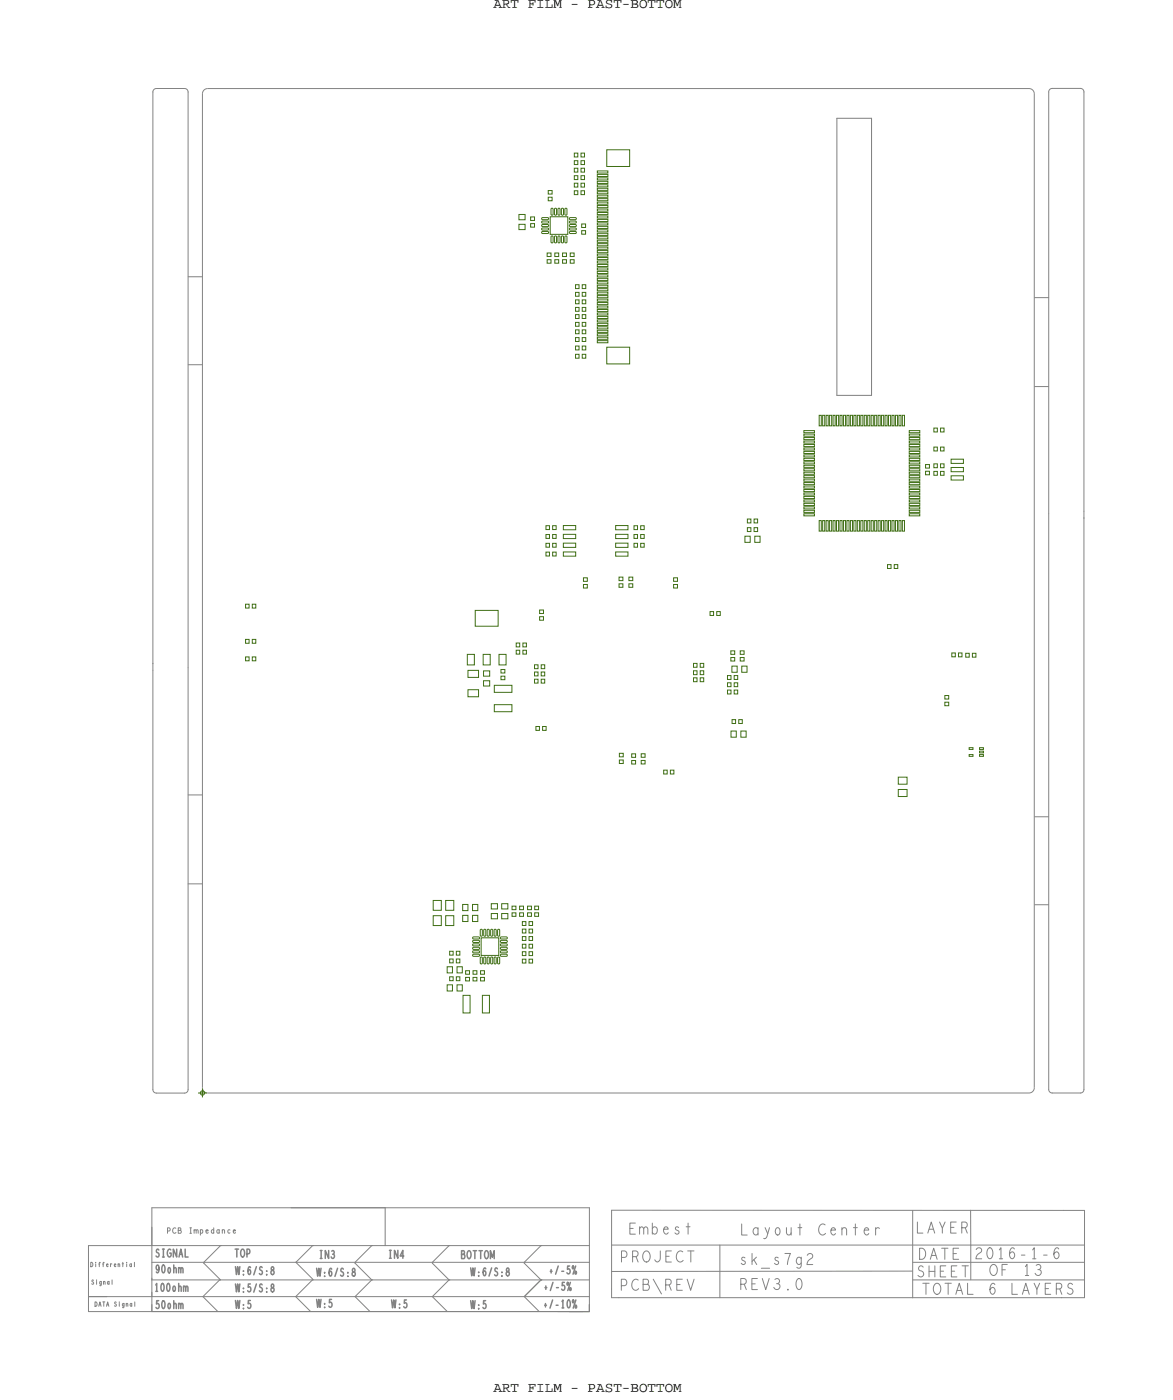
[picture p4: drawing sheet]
<svg xmlns="http://www.w3.org/2000/svg" width="169mm" height="202mm" viewBox="0 0 169 202" stroke-linecap="round" stroke-linejoin="round" font-family="sans-serif">
<!-- layer: Board Outline -->
<g fill="none" stroke="#838383" stroke-width=".14">
<path d="M22.1 13.3v82.5zM22.6 12.8l-.4 .1-.1 .4M22.6 12.8h4zM26.6 12.8l.4 .1 .1 .4M27.1 13.3v83.1zM29.2 13.5v143.5zM30 12.8l-.6 .2-.2 .5M30 12.8h118.4zM148.4 12.8l.6 .2 .2 .5M149.2 13.5v143.5zM151.3 13.3v60.9zM151.8 12.8h4.1z"/>
<path d="M151.8 12.8l-.4 .1-.1 .4M155.9 12.8l.3 .1 .2 .4M156.4 13.3v60.5zM27.2 40h2zM27.2 52.7h2zM149.3 43h2zM149.3 55.8h2zM151.3 74.2v83.1zM156.4 73.8v1zM156.4 74.7v82.6zM22.1 95.7v1.1zM22.1 96.8v60.5z"/>
<path d="M27.1 96.4v60.9zM27.2 114.8h2zM149.3 117.9h2zM27.1 127.6h2.1zM149.3 130.6h2zM22.1 157.3l.1 .3 .4 .2M22.6 157.8h4zM27.1 157.3l-.1 .4-.4 .1M29.2 157l.2 .6 .6 .2M30 157.8h118.4zM149.2 157l-.2 .6-.6 .2M151.3 157.3l.1 .3 .4 .2"/>
<path d="M151.8 157.8h4.1zM156.4 157.3l-.2 .3-.3 .2M12.8 179.8h9.1zM12.8 179.8v7.4zM21.9 179.8h33.7zM21.9 177.1v2.7zM21.9 174.4h63.1zM21.9 174.4v14.9zM31.8 179.8h.1zM42 174.4h13.6zM45.1 179.8l-2.4 2.4zM45.1 179.8h.1z"/>
<path d="M53.6 179.8l-2.4 2.4zM53.6 179.8h.2zM55.6 179.8h29.4zM55.6 174.4v5.4zM64.8 179.8l-2.4 2.4zM64.8 179.8h.1zM78 179.8l-2.4 2.4zM78 179.8h.2zM85 174.4v14.9zM88.2 179.7h68.3zM88.2 174.7h65.2zM88.2 174.7v11.4z"/>
<path d="M103.8 179.7v7.6zM131.7 174.7v12.7zM140 174.7v5zM140 179.7v5zM153.4 174.7h3.1zM156.5 174.7v12.6zM12.8 187.2h9.1zM12.8 189.3h9.1zM12.8 187.2h2.6zM12.8 187.2v2.1zM21.9 182.2h63.1zM21.9 184.8h63.1z"/>
<path d="M21.9 184.5v.3zM21.9 187.2h63.1zM21.9 186.5v.7zM21.9 189.3h63.1zM29.3 187.2l2.1 2.1zM29.4 182.2l2.4-2.4zM29.4 182.4l2.4 2.4zM29.4 182.2v.2zM31.7 184.8l-2.4 2.4zM31.7 184.8h.1zM42.7 187.2l2.1 2.1zM42.7 182.3l2.4 2.4z"/>
<path d="M42.7 182.1v.2zM45.1 184.8l-2.4 2.4zM51.2 182.4l2.4 2.4zM51.2 182.2v.2zM51.2 187.2l2.2 2.1zM53.6 184.8l-2.4 2.4zM53.6 184.8h.2zM62.4 182.4l2.4 2.4zM62.4 182.2v.2zM62.4 187.2l2.1 2.1zM64.8 184.8l-2.4 2.4zM64.8 184.8h.1z"/>
<path d="M75.6 182.4l2.4 2.4zM75.6 182.2v.2zM75.6 187.2l2.2 2.1zM78 184.8l-2.4 2.4zM80.5 189.3h4.5zM82.1 189.3h2.9zM82.1 189.3h2zM85 188.3v1zM88.2 186.1v1.2zM88.2 183.5h43.4zM88.2 187.3h1.1zM89.3 187.3h63.9z"/>
<path d="M131.7 182.2h24.8zM131.7 184.8h24.8zM153.1 187.3h3.4z"/>
</g>
<path d="M120.7 17.1v40zM120.7 17.1h5zM125.7 17.1v40zM120.7 57.1h5z" fill="none" stroke="#838383" stroke-width=".15"/>
<!-- layer: Nets -->
<g fill="none" stroke="#406f15" stroke-width=".14">
<path d="M74.9 31h.8v.7h-.8zM74.9 32.4h.8v.7h-.8zM76.5 31.3h.6v.5h-.6zM76.5 32.3h.6v.5h-.6zM78.1 33.5l.9-.1 .1 .1v.1l-.8 .1-.2-.1zM78.1 31.5l.9-.1 .1 .1v.1l-.8 .1-.2-.1zM78.1 33l.9-.1 .1 .1v.1l-.8 .1-.2-.1zM78.1 32l.9-.1 .1 .1v.1l-.8 .1-.2-.1zM78.1 32.5l.9-.1 .1 .1v.1l-.8 .1-.2-.1zM78.9 36.5h.6v.5h-.6zM78.9 37.5h.6v.5h-.6zM79.1 27.5h.5v.5h-.5z"/>
<path d="M79.1 28.5h.5v.5h-.5zM79.4 31.3h2.5v2.5h-2.5zM79.6 34.1h.1l.1 .1-.1 .9h-.1l-.1-.2zM79.6 30.1h.1l.1 .1-.1 .9h-.1l-.1-.2zM80 36.5h.6v.5h-.6zM80 37.5h.6v.5h-.6zM80.1 30.1h.1l.1 .1-.1 .9h-.1l-.1-.2zM80.1 34.1h.1l.1 .1-.1 .9h-.1l-.1-.2zM80.6 30.1h.1l.1 .1-.1 .9h-.1l-.1-.2zM80.6 34.1h.1l.1 .1-.1 .9h-.1l-.1-.2zM81.1 30.1h.1l.1 .1-.1 .9h-.1l-.1-.2zM81.1 34.1h.1l.1 .1-.1 .9h-.1l-.1-.2z"/>
<path d="M81.2 36.5h.5v.5h-.5zM81.2 37.5h.5v.5h-.5zM81.6 30.1h.1l.1 .1-.1 .9h-.1l-.1-.2zM81.6 34.1h.1l.1 .1-.1 .9h-.1l-.1-.2zM82.1 32.5l.9-.1 .1 .1v.1l-.8 .1-.2-.1zM82.1 31.5l.9-.1 .1 .1v.1l-.8 .1-.2-.1zM82.1 32l.9-.1 .1 .1v.1l-.8 .1-.2-.1zM82.1 33l.9-.1 .1 .1v.1l-.8 .1-.2-.1zM82.1 33.5l.9-.1 .1 .1v.1l-.8 .1-.2-.1zM82.3 36.5h.5v.5h-.5zM82.3 37.5h.5v.5h-.5zM82.8 22.1h.6v.6h-.6z"/>
<path d="M82.8 23.2h.6v.6h-.6zM82.8 24.3h.6v.5h-.6zM82.8 25.4h.6v.5h-.6zM82.8 26.4h.6v.6h-.6zM82.8 27.5h.6v.6h-.6zM83.8 22.1h.5v.6h-.5zM83.8 24.3h.5v.5h-.5zM83.8 25.4h.5v.5h-.5zM83.8 26.4h.5v.6h-.5zM83.8 27.5h.5v.6h-.5zM83.8 23.2h.5v.6h-.5zM83.9 32.3h.6v.5h-.6z"/>
<path d="M83.9 33.3h.6v.5h-.6zM86.2 28.7h1.5v.3h-1.5zM86.2 29.7h1.5v.3h-1.5zM86.2 30.2h1.5v.3h-1.5zM86.2 29.2h1.5v.3h-1.5zM86.2 38.7h1.5v.3h-1.5zM86.2 39.2h1.5v.3h-1.5zM86.2 38.2h1.5v.3h-1.5zM86.2 37.7h1.5v.3h-1.5zM86.2 37.2h1.5v.3h-1.5zM86.2 34.7h1.5v.3h-1.5zM86.2 35.2h1.5v.3h-1.5z"/>
<path d="M86.2 35.7h1.5v.3h-1.5zM86.2 36.7h1.5v.3h-1.5zM86.2 36.2h1.5v.3h-1.5zM86.2 39.7h1.5v.3h-1.5zM86.2 30.7h1.5v.3h-1.5zM86.2 31.2h1.5v.3h-1.5zM86.2 31.7h1.5v.3h-1.5zM86.2 32.2h1.5v.3h-1.5zM86.2 32.7h1.5v.3h-1.5zM86.2 33.2h1.5v.3h-1.5zM86.2 26.2h1.5v.3h-1.5zM86.2 26.7h1.5v.3h-1.5z"/>
<path d="M86.2 27.2h1.5v.3h-1.5zM86.2 27.7h1.5v.3h-1.5zM86.2 25.7h1.5v.3h-1.5zM86.2 34.2h1.5v.3h-1.5zM86.2 33.7h1.5v.3h-1.5zM86.2 25.2h1.5v.3h-1.5zM86.2 24.7h1.5v.3h-1.5zM86.2 28.2h1.5v.3h-1.5zM87.5 21.6h3.3v2.4h-3.3zM83 43.3h.5v.5h-.5zM83 46.5h.5v.6h-.5zM83 42.2h.5v.6h-.5z"/>
<path d="M83 47.6h.5v.6h-.5zM83 41.1h.5v.6h-.5zM83 44.4h.5v.5h-.5zM83 45.4h.5v.6h-.5zM83 48.7h.5v.6h-.5zM83 50h.5v.5h-.5zM83 51.1h.5v.6h-.5zM84 42.2h.5v.6h-.5zM84 43.3h.5v.5h-.5zM84 46.5h.5v.6h-.5zM84 41.1h.5v.6h-.5zM84 44.4h.5v.5h-.5z"/>
<path d="M84 45.4h.5v.6h-.5zM84 47.6h.5v.6h-.5zM84 48.7h.5v.6h-.5zM84 50h.5v.5h-.5zM84 51.1h.5v.6h-.5zM86.2 42.2h1.5v.3h-1.5zM86.2 41.7h1.5v.3h-1.5zM86.2 41.2h1.5v.3h-1.5zM86.2 40.7h1.5v.3h-1.5zM86.2 42.7h1.5v.3h-1.5zM86.2 43.7h1.5v.3h-1.5zM86.2 45.2h1.5v.3h-1.5z"/>
<path d="M86.2 43.2h1.5v.3h-1.5zM86.2 44.7h1.5v.3h-1.5zM86.2 44.2h1.5v.3h-1.5zM86.2 45.7h1.5v.3h-1.5zM86.2 46.2h1.5v.3h-1.5zM86.2 46.7h1.5v.3h-1.5zM86.2 40.2h1.5v.3h-1.5zM86.2 49.2h1.5v.3h-1.5zM86.2 47.7h1.5v.3h-1.5zM86.2 47.2h1.5v.3h-1.5zM86.2 48.7h1.5v.3h-1.5zM86.2 48.2h1.5v.3h-1.5z"/>
<path d="M87.5 50.1h3.3v2.4h-3.3zM118.2 60h.3v1.5h-.3zM118.7 60h.3v1.5h-.3zM119.2 60h.3v1.5h-.3zM119.7 60h.3v1.5h-.3zM120.2 60h.3v1.5h-.3zM120.7 60h.3v1.5h-.3zM121.2 60h.3v1.5h-.3zM121.7 60h.3v1.5h-.3zM122.2 60h.3v1.5h-.3zM122.7 60h.3v1.5h-.3zM123.2 60h.3v1.5h-.3z"/>
<path d="M123.7 60h.3v1.5h-.3zM124.2 60h.3v1.5h-.3zM124.7 60h.3v1.5h-.3zM125.2 60h.3v1.5h-.3zM125.7 60h.3v1.5h-.3zM126.2 60h.3v1.5h-.3zM126.7 60h.3v1.5h-.3zM127.2 60h.3v1.5h-.3zM127.7 60h.3v1.5h-.3zM128.2 60h.3v1.5h-.3zM128.7 60h.3v1.5h-.3zM129.2 60h.3v1.5h-.3z"/>
<path d="M129.7 60h.3v1.5h-.3zM130.2 60h.3v1.5h-.3zM78.8 77.2h.5v.5h-.5zM78.8 79.7h.5v.6h-.5zM78.8 78.4h.5v.6h-.5zM78.8 75.9h.5v.5h-.5zM79.7 77.2h.5v.5h-.5zM79.7 79.7h.5v.6h-.5zM79.7 78.4h.5v.6h-.5zM79.7 75.9h.5v.5h-.5zM81.3 77.1h1.7v.6h-1.7zM81.3 79.7h1.7v.6h-1.7z"/>
<path d="M81.3 78.4h1.7v.6h-1.7zM81.3 75.9h1.7v.6h-1.7zM88.8 78.4h1.8v.6h-1.8zM88.8 77.1h1.8v.6h-1.8zM88.8 75.9h1.8v.6h-1.8zM88.8 79.7h1.8v.6h-1.8zM91.5 78.4h.5v.6h-.5zM91.5 77.2h.5v.5h-.5zM91.5 75.9h.5v.6h-.5zM92.4 78.4h.5v.6h-.5zM92.4 77.2h.5v.5h-.5zM92.4 75.9h.5v.6h-.5z"/>
<path d="M107.5 77.4h.7v.9h-.7zM107.8 76.2h.5v.5h-.5zM107.8 74.9h.5v.6h-.5zM108.8 76.2h.5v.5h-.5zM108.8 74.9h.5v.6h-.5zM108.9 77.4h.7v.9h-.7zM116 68.7h1.5v.3h-1.5zM116 72.2h1.5v.3h-1.5zM116 71.7h1.5v.3h-1.5zM116 71.2h1.5v.3h-1.5zM116 70.7h1.5v.3h-1.5zM116 70.2h1.5v.3h-1.5z"/>
<path d="M116 69.2h1.5v.3h-1.5zM116 68.2h1.5v.3h-1.5zM116 67.7h1.5v.3h-1.5zM116 67.2h1.5v.3h-1.5zM116 66.7h1.5v.3h-1.5zM116 66.2h1.5v.3h-1.5zM116 65.7h1.5v.3h-1.5zM116 65.2h1.5v.3h-1.5zM116 64.7h1.5v.3h-1.5zM116 64.2h1.5v.3h-1.5zM116 63.7h1.5v.3h-1.5zM116 63.2h1.5v.3h-1.5z"/>
<path d="M116 62.7h1.5v.3h-1.5zM116 62.2h1.5v.3h-1.5zM116 74.2h1.5v.3h-1.5zM116 73.7h1.5v.3h-1.5zM116 73.2h1.5v.3h-1.5zM116 72.7h1.5v.3h-1.5zM116 69.7h1.5v.3h-1.5zM118.2 75.2h.3v1.5h-.3zM118.7 75.2h.3v1.5h-.3zM119.2 75.2h.3v1.5h-.3zM119.7 75.2h.3v1.5h-.3zM120.2 75.2h.3v1.5h-.3z"/>
<path d="M120.7 75.2h.3v1.5h-.3zM121.2 75.2h.3v1.5h-.3zM121.7 75.2h.3v1.5h-.3zM122.2 75.2h.3v1.5h-.3zM122.7 75.2h.3v1.5h-.3zM123.2 75.2h.3v1.5h-.3zM123.7 75.2h.3v1.5h-.3zM124.2 75.2h.3v1.5h-.3zM124.7 75.2h.3v1.5h-.3zM125.2 75.2h.3v1.5h-.3zM125.7 75.2h.3v1.5h-.3zM126.2 75.2h.3v1.5h-.3z"/>
<path d="M126.7 75.2h.3v1.5h-.3zM127.2 75.2h.3v1.5h-.3zM127.7 75.2h.3v1.5h-.3zM128.2 75.2h.3v1.5h-.3zM128.7 75.2h.3v1.5h-.3zM129.2 75.2h.3v1.5h-.3zM129.7 75.2h.3v1.5h-.3zM130.2 75.2h.3v1.5h-.3zM131.2 67.2h1.5v.3h-1.5zM131.2 68.2h1.5v.3h-1.5zM131.2 65.7h1.5v.3h-1.5zM131.2 64.2h1.5v.3h-1.5z"/>
<path d="M131.2 69.7h1.5v.3h-1.5zM131.2 71.2h1.5v.3h-1.5zM131.2 72.7h1.5v.3h-1.5zM131.2 71.7h1.5v.3h-1.5zM131.2 72.2h1.5v.3h-1.5zM131.2 66.7h1.5v.3h-1.5zM131.2 62.7h1.5v.3h-1.5zM131.2 63.2h1.5v.3h-1.5zM131.2 63.7h1.5v.3h-1.5zM131.2 67.7h1.5v.3h-1.5zM131.2 66.2h1.5v.3h-1.5zM131.2 69.2h1.5v.3h-1.5z"/>
<path d="M131.2 70.2h1.5v.3h-1.5zM131.2 70.7h1.5v.3h-1.5zM131.2 73.2h1.5v.3h-1.5zM131.2 73.7h1.5v.3h-1.5zM131.2 74.2h1.5v.3h-1.5zM131.2 62.2h1.5v.3h-1.5zM131.2 64.7h1.5v.3h-1.5zM131.2 65.2h1.5v.3h-1.5zM131.2 68.7h1.5v.3h-1.5zM133.5 67.1h.6v.5h-.6zM133.5 68h.6v.5h-.6zM134.7 67h.5v.5h-.5z"/>
<path d="M134.7 68.1h.5v.5h-.5zM134.7 64.5h.5v.6h-.5zM134.7 61.8h.5v.6h-.5zM135.7 64.5h.5v.6h-.5zM135.7 68.1h.5v.5h-.5zM135.7 67h.5v.5h-.5zM135.7 61.8h.5v.6h-.5zM137.2 66.3h1.8v.6h-1.8zM137.2 68.7h1.8v.6h-1.8zM137.2 67.5h1.8v.6h-1.8zM35.4 87.2h.5v.6h-.5zM35.4 92.3h.5v.6h-.5z"/>
<path d="M35.4 94.8h.5v.6h-.5zM36.4 87.2h.5v.6h-.5zM36.4 94.8h.5v.6h-.5zM36.4 92.3h.5v.6h-.5zM67.4 94.5h1v1.5h-1zM67.5 99.6h1.5v1h-1.5zM67.5 96.8h1.5v1h-1.5zM68.6 88.1h3.3v2.3h-3.3zM69.7 94.5h1v1.5h-1zM69.8 96.8h.8v.8h-.8zM69.8 98.3h.8v.7h-.8zM71.3 98.9h2.5v1h-2.5z"/>
<path d="M72 94.5h1v1.5h-1zM72.3 96.6h.5v.6h-.5zM72.3 97.6h.5v.5h-.5zM74.5 92.8h.5v.6h-.5zM74.5 93.9h.5v.5h-.5zM75.4 92.8h.5v.6h-.5zM75.4 93.9h.5v.5h-.5zM77.1 96h.5v.5h-.5zM77.1 98.1h.5v.5h-.5zM77.1 97h.5v.6h-.5zM77.8 89h.6v.5h-.6zM77.8 88.1h.6v.5h-.6z"/>
<path d="M78.1 96h.5v.5h-.5zM78.1 98.1h.5v.5h-.5zM78.1 97h.5v.6h-.5zM84.2 83.4h.5v.5h-.5zM84.2 84.4h.5v.5h-.5zM89.3 84.3h.6v.5h-.6zM89.3 83.3h.6v.5h-.6zM90.7 83.3h.6v.5h-.6zM90.7 84.3h.6v.5h-.6zM97.2 83.4h.5v.5h-.5zM97.2 84.4h.5v.5h-.5zM100 95.8h.6v.5h-.6z"/>
<path d="M100 96.8h.6v.6h-.6zM100 97.8h.6v.6h-.6zM101 96.8h.5v.6h-.5zM101 97.8h.5v.6h-.5zM101 95.8h.5v.5h-.5zM102.4 88.3h.5v.5h-.5zM103.4 88.3h.5v.5h-.5zM104.9 97.5h.6v.6h-.6zM104.9 98.6h.6v.5h-.6zM104.9 99.6h.6v.6h-.6zM105.4 94.9h.6v.5h-.6zM105.4 94h.6v.5h-.6z"/>
<path d="M105.6 96.2h.7v.8h-.7zM105.9 99.6h.5v.6h-.5zM105.9 98.6h.5v.5h-.5zM105.9 97.5h.5v.6h-.5zM106.8 94.9h.5v.5h-.5zM106.8 94h.5v.5h-.5zM107 96.2h.8v.8h-.8zM128 81.5h.5v.6h-.5zM129 81.5h.5v.6h-.5zM137.3 94.3h.5v.5h-.5zM138.3 94.3h.5v.5h-.5zM139.3 94.3h.5v.6h-.5z"/>
<path d="M140.3 94.3h.5v.6h-.5zM71.3 101.7h2.5v1h-2.5zM77.3 104.9h.5v.5h-.5zM78.3 104.9h.5v.5h-.5zM89.4 108.7h.5v.6h-.5zM89.4 109.7h.5v.5h-.5zM91.1 108.8h.6v.5h-.6zM91.1 109.8h.6v.5h-.6zM92.5 108.8h.6v.5h-.6zM92.5 109.8h.6v.5h-.6zM95.7 111.2h.5v.5h-.5zM96.7 111.2h.5v.5h-.5z"/>
<path d="M105.5 105.5h.7v.9h-.7zM105.6 103.9h.5v.5h-.5zM106.6 103.9h.5v.5h-.5zM106.9 105.5h.7v.9h-.7zM129.6 114h1.3v1h-1.3zM129.6 112.2h1.3v1h-1.3zM136.3 100.4h.6v.5h-.6zM136.3 101.4h.6v.5h-.6zM139.8 107.9h.6v.3h-.6zM139.8 108.9h.6v.3h-.6zM141.3 108.9h.6v.3h-.6zM141.3 108.4h.6v.3h-.6z"/>
<path d="M141.3 107.9h.6v.3h-.6zM62.5 132.2h1.2v1.4h-1.2zM62.5 130h1.2v1.4h-1.2zM64.3 130h1.2v1.4h-1.2zM64.3 132.2h1.2v1.4h-1.2zM64.5 139.6h.8v.8h-.8zM64.9 137.3h.5v.6h-.5zM64.9 138.4h.5v.6h-.5zM65.8 137.3h.5v.6h-.5zM65.8 138.4h.5v.6h-.5zM65.9 139.6h.8v.8h-.8zM66.7 132.1h.8v.9h-.8z"/>
<path d="M66.7 130.6h.8v.9h-.8zM68.2 132.1h.7v.9h-.7zM68.2 130.6h.7v.9h-.7zM68.2 137.3l.8-.1 .2 .1v.2l-.9 .1-.1-.1zM68.2 135.3l.8-.1 .2 .1v.2l-.9 .1-.1-.1zM68.2 135.8l.8-.1 .2 .1v.2l-.9 .1-.1-.1zM68.2 136.3l.8-.1 .2 .1v.2l-.9 .1-.1-.1zM68.2 136.8l.8-.1 .2 .1v.2l-.9 .1-.1-.1zM68.2 137.8l.8-.1 .2 .1v.2l-.9 .1-.1-.1zM69.4 134.2h.1l.1 .1-.1 .8h-.1l-.1-.1zM69.4 138.2h.1l.1 .1-.1 .8h-.1l-.1-.1zM69.4 135.4h2.6v2.5h-2.6z"/>
<path d="M69.9 134.2h.1l.1 .1-.1 .8h-.1l-.1-.1zM69.9 138.2h.1l.1 .1-.1 .8h-.1l-.1-.1zM70.4 134.2h.1l.1 .1-.1 .8h-.1l-.1-.1zM70.4 138.2h.1l.1 .1-.1 .8h-.1l-.1-.1zM70.9 138.2h.1l.1 .1-.1 .8h-.1l-.1-.1zM70.9 134.2h.1l.1 .1-.1 .8h-.1l-.1-.1zM70.9 131.9h.9v.7h-.9zM70.9 130.5h.9v.7h-.9zM71.4 138.2h.1l.1 .1-.1 .8h-.1l-.1-.1zM71.4 134.2h.1l.1 .1-.1 .8h-.1l-.1-.1zM71.9 134.2h.1l.1 .1-.1 .8h-.1l-.1-.1zM71.9 138.2h.1l.1 .1-.1 .8h-.1l-.1-.1z"/>
<path d="M72.2 135.8l.8-.1 .2 .1v.2l-.9 .1-.1-.1zM72.2 135.3l.8-.1 .2 .1v.2l-.9 .1-.1-.1zM72.2 136.8l.8-.1 .2 .1v.2l-.9 .1-.1-.1zM72.2 137.8l.8-.1 .2 .1v.2l-.9 .1-.1-.1zM72.2 137.3l.8-.1 .2 .1v.2l-.9 .1-.1-.1zM72.2 136.3l.8-.1 .2 .1v.2l-.9 .1-.1-.1zM72.4 131.9h.9v.7h-.9zM72.4 130.5h.9v.7h-.9zM73.9 130.8h.5v.5h-.5zM73.9 131.8h.5v.5h-.5zM75 130.8h.5v.5h-.5zM75 131.8h.5v.5h-.5z"/>
<path d="M75.4 133h.5v.6h-.5zM75.4 134.1h.5v.6h-.5zM75.4 137.4h.5v.5h-.5zM75.4 135.2h.5v.6h-.5zM75.4 136.3h.5v.6h-.5zM75.4 138.5h.5v.5h-.5zM76.1 131.8h.6v.5h-.6zM76.1 130.8h.6v.5h-.6zM76.3 135.2h.5v.6h-.5zM76.3 137.4h.5v.5h-.5zM76.3 133h.5v.6h-.5zM76.3 136.3h.5v.6h-.5z"/>
<path d="M76.3 134.1h.5v.6h-.5zM76.3 138.5h.5v.5h-.5zM77.1 131.8h.6v.5h-.6zM77.1 130.8h.6v.5h-.6zM64.5 142.2h.8v.9h-.8zM64.9 141h.5v.6h-.5zM65.8 141h.5v.6h-.5zM65.9 142.2h.8v.9h-.8zM66.8 143.7h1v2.5h-1zM67.2 140.1h.5v.5h-.5zM67.2 141.1h.5v.5h-.5zM68.2 140.1h.6v.5h-.6z"/>
<path d="M68.2 141.1h.6v.5h-.6zM69.3 141.1h.6v.5h-.6zM69.3 140.1h.6v.5h-.6zM69.6 143.7h1v2.5h-1z"/>
</g>
<!-- layer: Drawing Origin -->
<path d="M28.6 157.8h1.2M29 157.6l.2-.1 .2 .1 .1 .2-.1 .2-.2 .1-.2-.1-.1-.2zM29.2 157.1v1.3" fill="none" stroke="#406f15" stroke-width=".14"/>
<g font-size="2.7" fill="#838383">
<text x="90.7" y="178.2">Embest</text>
<text x="106.8" y="178.3">Layout Center</text>
<text x="132.1" y="178">LAYER</text>
<text x="89.5" y="182.2">PROJECT</text>
<text x="106.6" y="182.5">sk_s7g2</text>
<text x="132.2" y="184.3">SHEET</text>
<text x="132.5" y="181.8">DATE</text>
<text x="140.6" y="181.7">2016-1-6</text>
<text x="142.7" y="184.1">OF</text>
<text x="147.6" y="184.1">13</text>
<text x="89.4" y="186.3">PCB\REV</text>
<text x="106.7" y="186.2">REV3.0</text>
<text x="133" y="186.8">TOTAL 6 LAYERS</text>
</g>
<g font-size="2.1">
<text x="71.2" y="1.2">ART FILM - PAST-BOTTOM</text>
<text x="71.2" y="200.9">ART FILM - PAST-BOTTOM</text>
</g>
<g font-size="1.9" fill="#838383">
<text x="22.4" y="181.5">SIGNAL</text>
<text x="22.4" y="183.7">90ohm</text>
<text x="33.8" y="181.5">TOP</text>
<text x="34" y="184">W:6/S:8</text>
<text x="45.7" y="184.2">W:6/S:8</text>
<text x="46" y="181.7">IN3</text>
<text x="56" y="181.6">IN4</text>
<text x="66.5" y="181.7">BOTTOM</text>
<text x="67.9" y="184.2">W:6/S:8</text>
<text x="79.2" y="183.9">+/-5%</text>
<text x="22.3" y="186.4">100ohm</text>
<text x="22.4" y="188.9">50ohm</text>
<text x="34" y="186.5">W:5/S:8</text>
<text x="34" y="188.9">W:5</text>
<text x="45.7" y="188.7">W:5</text>
<text x="56.5" y="188.8">W:5</text>
<text x="67.9" y="188.9">W:5</text>
<text x="78.4" y="188.8">+/-10%</text>
<text x="78.4" y="186.3">+/-5%</text>
</g>
<text font-size="1.3" fill="#838383" x="24.1" y="178">PCB Impedance</text>
<g font-size="1.1" fill="#838383">
<text x="13" y="182.9">Differential</text>
<text x="13.2" y="185.4">Signal</text>
<text x="13.7" y="188.6">DATA Signal</text>
</g>
</svg>
